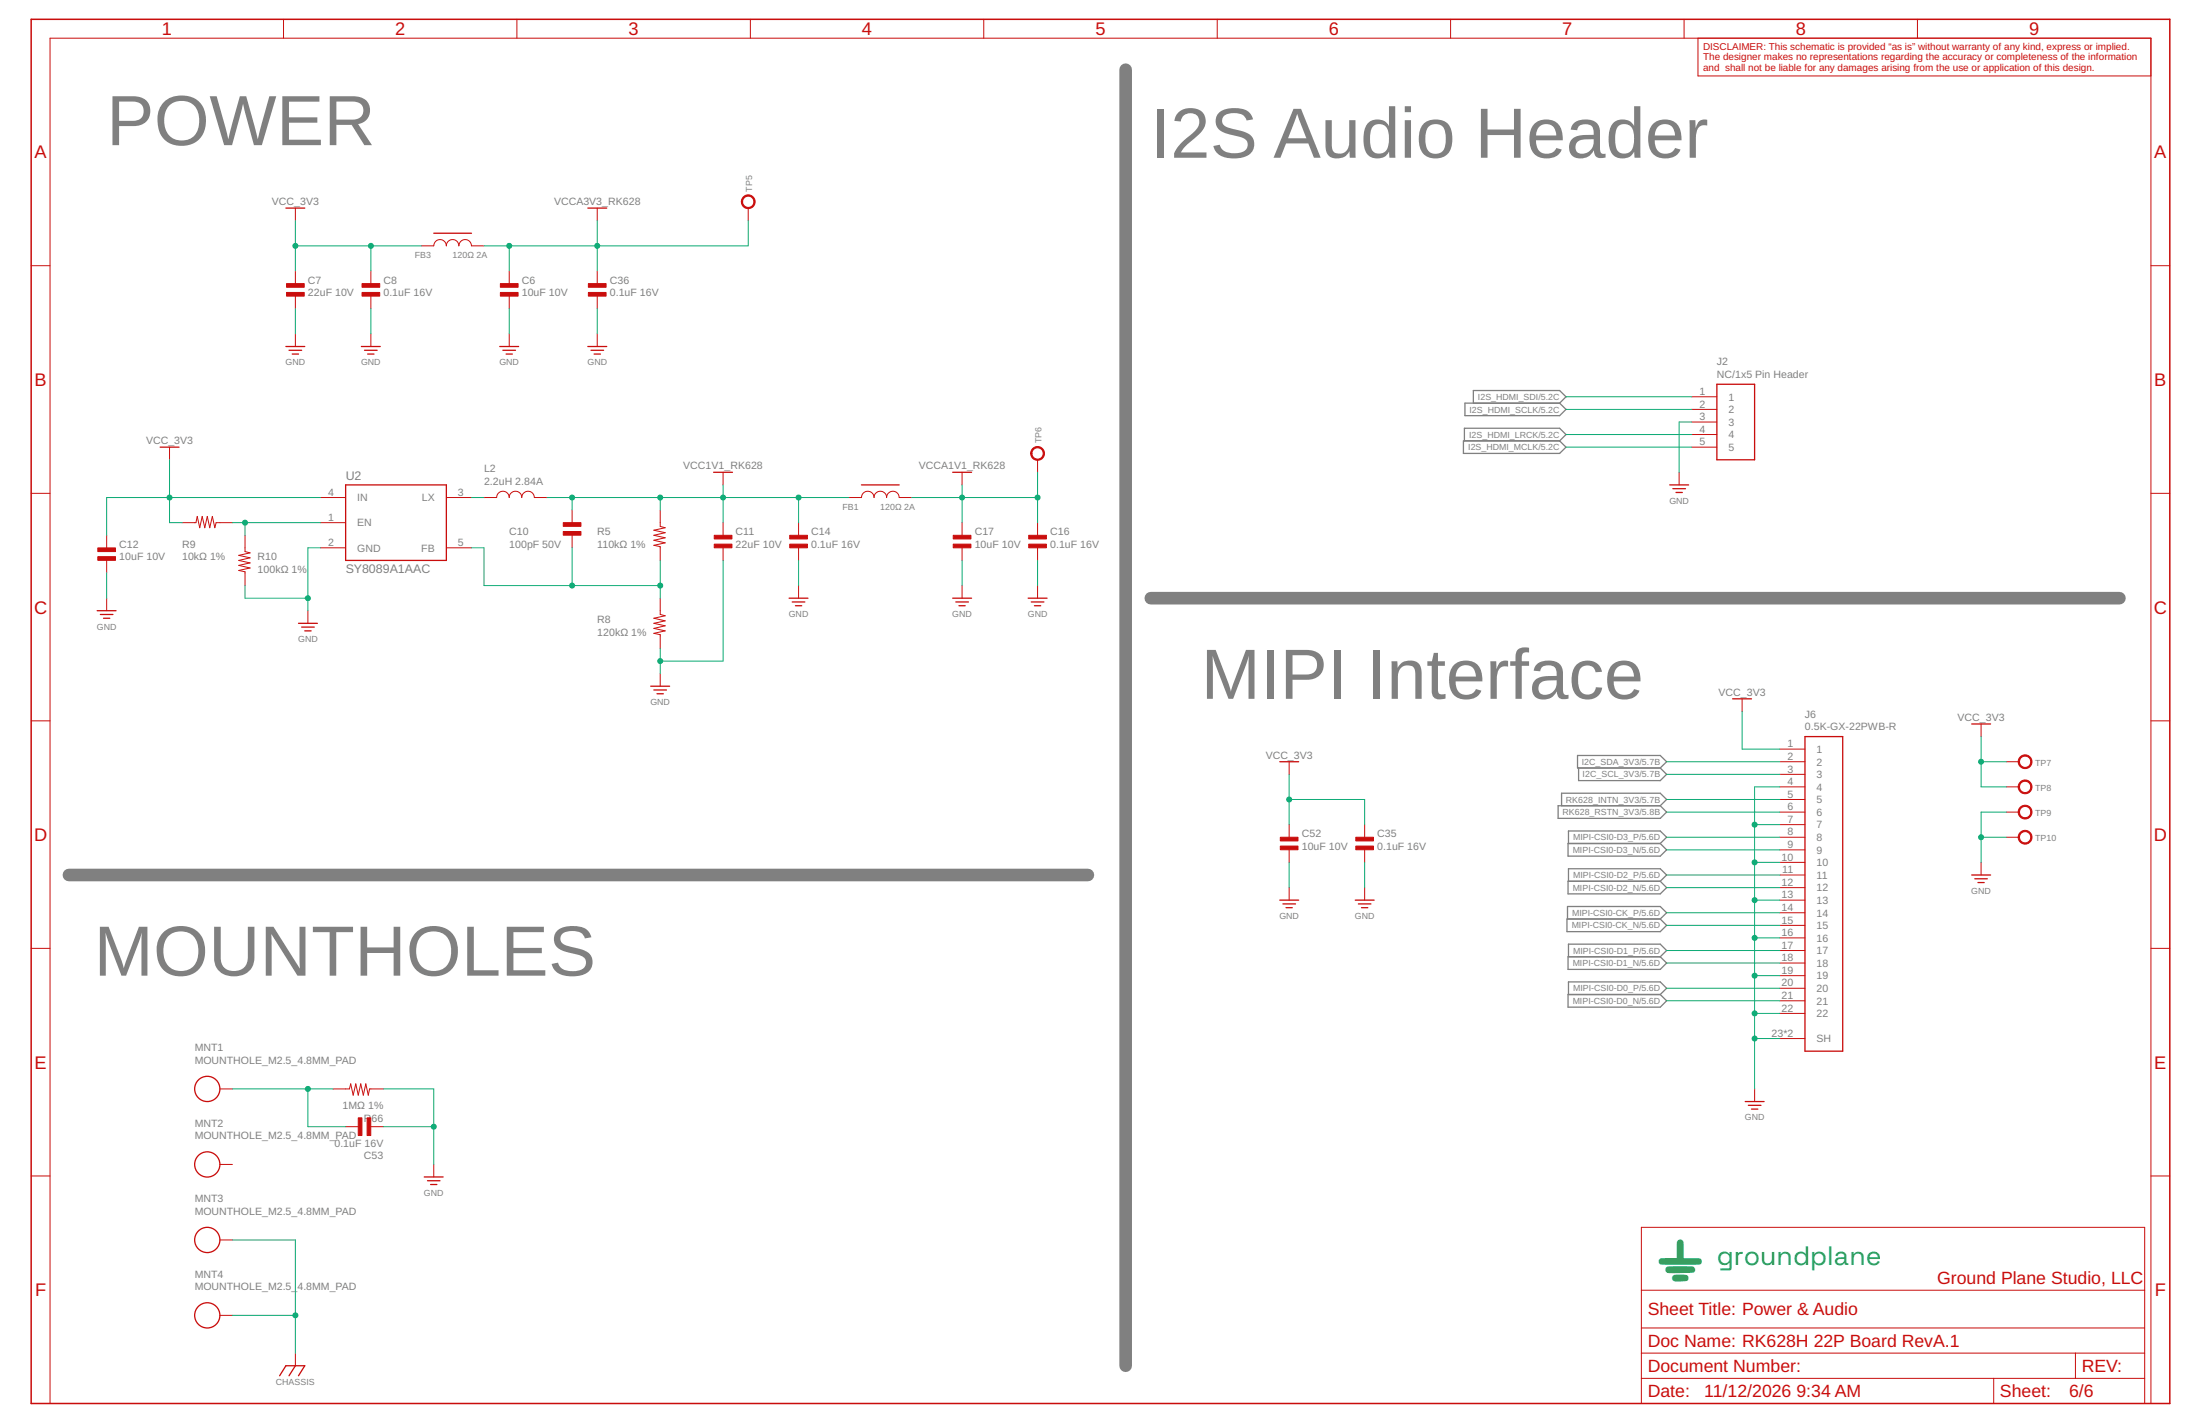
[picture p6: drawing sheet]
<svg xmlns="http://www.w3.org/2000/svg" width="432mm" height="279mm" viewBox="0 0 432 279" stroke-linecap="round" stroke-linejoin="round" font-family="sans-serif">
<path d="M220.9 13.7v254.3M225.9 117.4h190.1M13.5 171.7h200" fill="none" stroke="#808080" stroke-width="2.5"/>
<g fill="none" stroke="#808080" stroke-width=".25">
<path d="M287.5 79.1h18.6l1.3 1.2-1.3 1.3h-18.6zM289.2 79.1v-2.5h16.9l1.3 1.3-1.3 1.2M287.2 86.5h18.9l1.3 1.2-1.3 1.3h-18.9zM287.4 86.5v-2.5h18.7l1.3 1.3-1.3 1.2M305.8 158.1h20.1l1.2 1.2-1.2 1.3h-20.1zM306.5 158.1v-2.5h19.4l1.2 1.3-1.2 1.2M309.6 148.2h16.3l1.2 1.3-1.2 1.2h-16.3zM309.8 150.7v2.5h16.1l1.2-1.3-1.2-1.2M307.8 165.5h18.1l1.2 1.3-1.2 1.2h-18.1zM307.8 172.9h18.1l1.2 1.3-1.2 1.2h-18.1zM307.8 165.5v-2.5h18.1l1.2 1.3-1.2 1.2M307.8 172.9v-2.4h18.1l1.2 1.2-1.2 1.2"/>
<path d="M307.6 180.3h18.3l1.2 1.3-1.2 1.2h-18.3zM307.7 180.3v-2.4h18.2l1.2 1.2-1.2 1.2M307.8 195.1h18.1l1.2 1.3-1.2 1.2h-18.1zM307.8 187.7h18.1l1.2 1.3-1.2 1.2h-18.1zM307.8 195.1v-2.4h18.1l1.2 1.2-1.2 1.2M307.8 187.7v-2.4h18.1l1.2 1.2-1.2 1.2"/>
</g>
<g fill="none" stroke="#c90d0c" stroke-width=".2">
<path d="M55.6 3.8v3.7M101.5 3.8v3.7M147.3 3.8v3.7M193.1 3.8v3.7M238.9 3.8v3.7M284.7 3.8v3.7M330.5 3.8v3.7M333.3 7.5v7.4h88.9M376.3 3.8v3.7M6.1 52.1h3.7M58 40.8v2.5M58 53.2v2.4"/>
<path d="M58 58.1v2.5M72.8 53.2v2.4M72.8 58.1v2.5M82.7 48.2h2.4a1.24 1.24 0 0 1 1.3-1.2 1.24 1.24 0 0 1 1.2 1.2 1.23 1.23 0 0 1 1.2-1.2 1.23 1.23 0 0 1 1.3 1.2 1.24 1.24 0 0 1 1.2-1.2 1.24 1.24 0 0 1 1.2 1.2h2.5M99.9 53.2v2.4M99.9 58.1v2.5M117.2 40.8v2.5M117.2 53.2v2.4M117.2 58.1v2.5M146.9 40.8v2.5M422.2 52.1h3.7M58 65.5v2.5"/>
<path d="M72.8 65.5v2.5M99.9 65.5v2.5M117.2 65.5v2.5M332 77.9h5M6.1 96.8h3.7M33.3 87.7v2.5M62.9 97.6h4.9M87.6 97.6h4.9M95 97.6h2.5a1.24 1.24 0 0 1 1.2-1.2 1.24 1.24 0 0 1 1.2 1.2 1.23 1.23 0 0 1 1.3-1.2 1.23 1.23 0 0 1 1.2 1.2 1.24 1.24 0 0 1 1.2-1.2 1.24 1.24 0 0 1 1.3 1.2h2.5M141.9 92.7v2.4M166.6 97.6h2.5a1.24 1.24 0 0 1 1.2-1.2 1.24 1.24 0 0 1 1.3 1.2 1.23 1.23 0 0 1 1.2-1.2 1.23 1.23 0 0 1 1.2 1.2 1.24 1.24 0 0 1 1.2-1.2 1.24 1.24 0 0 1 1.3 1.2h2.5M188.8 92.7v2.4"/>
<path d="M203.6 90.2v2.5M329.6 92.7v2.4M332 80.3h5M332 82.8h5M332 85.3h5M332 87.7h5M422.2 96.8h3.7M20.9 105v2.5M20.9 110v2.4M20.9 117.4v2.4M35.8 102.6h2.7l.2-1.3 .5 2.2 .5-2.2 .5 2.2 .5-2.2 .5 2.2 .5-2.2 .5 2.2 .2-.9h3.2M48.1 105v3.2l1 .3-2.2 .5 2.2 .5-2.2 .5 2.2 .4-2.2 .5 2.2 .5-2.2 .5 1.2 .3v2.7"/>
<path d="M60.4 119.8v2.5M62.9 102.6h4.9M62.9 107.5h4.9M87.6 107.5h4.9M112.3 100.1v2.5M112.3 105v2.5M129.6 100.1v3.2l1 .2-2.3 .5 2.3 .5-2.3 .5 2.3 .5-2.3 .5 2.3 .5-2.3 .5 1.3 .3v2.7M129.6 117.4v3.2l1 .2-2.3 .5 2.3 .5-2.3 .5 2.3 .5-2.3 .5 2.3 .5-2.3 .5 1.3 .2v2.7M141.9 102.6v2.4M141.9 107.5v2.5M156.7 102.6v2.4M156.7 107.5v2.5"/>
<path d="M156.7 114.9v2.5M188.8 102.6v2.4M188.8 107.5v2.5M188.8 114.9v2.5M203.6 102.6v2.4M203.6 107.5v2.5M203.6 114.9v2.5M129.6 132.2v2.4M341.9 137.1v2.5M6.1 141.4h3.7M253 149.5v2.4M349.3 147h5"/>
<path d="M349.3 149.5h5M349.3 151.9h5M349.3 154.4h5M349.3 156.9h5M349.3 159.3h5M388.8 142v2.5M393.8 149.5h2.4M393.8 154.4h2.4M393.8 159.3h2.4M422.2 141.4h3.7M253 161.8v2.5M253 166.8v2.4"/>
<path d="M253 174.2v2.4M267.8 161.8v2.5M267.8 166.8v2.4M267.8 174.2v2.4M349.3 161.8h5M349.3 164.3h5M349.3 166.8h5M349.3 169.2h5M349.3 171.7h5M349.3 174.2h5M349.3 176.6h5M349.3 179.1h5"/>
<path d="M388.8 169.2v2.5M393.8 164.3h2.4M6.1 186.1h3.7M349.3 181.6h5M349.3 184h5M349.3 186.5h5M349.3 189h5M349.3 191.4h5M349.3 193.9h5M349.3 196.4h5M349.3 198.8h5M422.2 186.1h3.7"/>
<path d="M43.2 213.7h2.4M65.4 213.7h3.2l.2-1 .5 2.2 .5-2.2 .5 2.2 .5-2.2 .5 2.2 .5-2.2 .5 2.2 .2-1.2h2.7M344.4 213.7v2.4M349.3 203.8h5M6.1 230.7h3.7M43.2 228.5h2.4M67.8 221.1h2.5M72.8 221.1h2.4M85.1 228.5v2.4M422.2 230.7h3.7M43.2 243.3h2.4M43.2 258.1h2.4"/>
<path d="M322.2 240.8h98.7v34.6h-98.7zM322.2 253.2h98.7M9.8 275.4v-267.9h412.4v267.9M58 265.5v2.5M322.2 265.5h98.7M322.2 270.4h98.7M322.2 260.6h98.7M391.3 270.4v5M407.4 265.5v4.9"/>
</g>
<path d="M6.1 3.8h419.8v271.6h-419.8z" fill="none" stroke="#c90d0c" stroke-width=".3"/>
<g fill="none" stroke="#c90d0c" stroke-width=".25">
<path d="M56.1 40.8h3.7M85.1 45.8h7.4M115.4 40.8h3.7M56.1 68h3.7M56.7 68.7h2.5M57.4 69.5h1.2M70.9 68h3.7M71.5 68.7h2.5M72.2 69.5h1.2M98.1 68h3.7M98.7 68.7h2.5M99.3 69.5h1.3"/>
<path d="M115.4 68h3.7M116 68.7h2.5M116.6 69.5h1.3M337 75.4h7.4v14.8h-7.4zM31.4 87.7h3.7M67.8 95.1h19.8v14.9h-19.8zM140.1 92.7h3.7M169.1 95.1h7.4M187 92.7h3.7M327.7 95.1h3.7M328.3 95.9h2.5M329 96.6h1.2"/>
<path d="M19.1 119.8h3.7M154.9 117.4h3.7M155.5 118.1h2.5M156.1 118.9h1.3M187 117.4h3.7M187.6 118.1h2.5M188.2 118.9h1.2M201.8 117.4h3.7M202.4 118.1h2.5M203 118.9h1.3M19.7 120.6h2.5M20.3 121.3h1.2"/>
<path d="M58.6 122.3h3.7M59.2 123h2.5M59.8 123.8h1.3M127.7 134.6h3.7M128.3 135.4h2.5M128.9 136.1h1.3M340.1 137.1h3.7M251.2 149.5h3.7M354.3 144.5h7.4v61.7h-7.4zM387 142h3.7M251.2 176.6h3.7M251.8 177.4h2.5"/>
<path d="M252.4 178.1h1.2M266 176.6h3.7M266.6 177.4h2.5M267.2 178.1h1.3M387 171.7h3.7M387.6 172.4h2.5M388.2 173.2h1.2M342.5 216.1h3.7M343.2 216.9h2.4M343.8 217.6h1.2M83.3 230.9h3.7M83.9 231.7h2.5"/>
<path d="M84.5 232.4h1.2M54.9 269.9l1.2-1.9h3.7l-1.2 1.9M58 268l-1.3 1.9"/>
<circle cx="40.7" cy="213.7" r="2.48"/>
<circle cx="40.7" cy="228.5" r="2.48"/>
<circle cx="40.7" cy="243.3" r="2.48"/>
<circle cx="40.7" cy="258.1" r="2.48"/>
</g>
<g fill="#c90d0c" stroke="#c90d0c" stroke-width=".2">
<path d="M19.2 109.2h3.5v.7h-3.5z"/>
<path d="M19.2 107.5h3.5v.7h-3.5z"/>
<path d="M110.6 104.3h3.4v.7h-3.4z"/>
<path d="M110.6 102.6h3.4v.7h-3.4z"/>
<path d="M56.2 57.4h3.5v.7h-3.5z"/>
<path d="M56.2 55.6h3.5v.8h-3.5z"/>
<path d="M140.2 106.8h3.5v.7h-3.5z"/>
<path d="M140.2 105h3.5v.7h-3.5z"/>
<path d="M98.2 57.4h3.5v.7h-3.5z"/>
<path d="M98.2 55.6h3.5v.8h-3.5z"/>
<path d="M115.5 57.4h3.5v.7h-3.5z"/>
<path d="M115.5 55.6h3.5v.8h-3.5z"/>
<path d="M187.1 106.8h3.5v.7h-3.5z"/>
<path d="M187.1 105h3.5v.7h-3.5z"/>
<path d="M201.9 106.8h3.5v.7h-3.5z"/>
<path d="M201.9 105h3.5v.7h-3.5z"/>
<path d="M155 106.8h3.5v.7h-3.5z"/>
<path d="M155 105h3.5v.7h-3.5z"/>
<path d="M71.1 57.4h3.4v.7h-3.4z"/>
<path d="M71.1 55.6h3.4v.8h-3.4z"/>
<path d="M266.1 164.3h3.5v.7h-3.5z"/>
<path d="M266.1 166h3.5v.7h-3.5z"/>
<path d="M251.3 164.3h3.5v.7h-3.5z"/>
<path d="M251.3 166h3.5v.7h-3.5z"/>
<path d="M72.1 219.3h.7v3.5h-.7z"/>
<path d="M70.3 219.3h.7v3.5h-.7z"/>
</g>
<g fill="#c90d0c" stroke="#c90d0c" stroke-width=".2">
<path d="M145.9 38.7a1.36 1.36 0 0 1 2.1 .2 1.36 1.36 0 0 1-.8 2 1.36 1.36 0 0 1-1.7-1.3h.3a1.11 1.11 0 0 1 1.6-.9 1.11 1.11 0 0 1 .1 1.8 1.11 1.11 0 0 1-1.7-.6v-.3h-.3z" fill-rule="evenodd"/>
<path d="M202.6 88a1.36 1.36 0 0 1 2.2 .2 1.36 1.36 0 0 1-.8 2.1 1.36 1.36 0 0 1-1.7-1.3h.2a1.11 1.11 0 0 1 1.7-1 1.11 1.11 0 0 1 .1 1.9 1.11 1.11 0 0 1-1.7-.7l-.1-.2h-.2z" fill-rule="evenodd"/>
<path d="M396.5 148.5a1.36 1.36 0 0 1 2.1 .3 1.36 1.36 0 0 1-.8 2 1.36 1.36 0 0 1-1.7-1.3h.3a1.1 1.1 0 0 1 1.5-1.1 1.1 1.1 0 0 1 .3 1.9 1.1 1.1 0 0 1-1.8-.6v-.2h-.3z" fill-rule="evenodd"/>
<path d="M396.5 153.5a1.36 1.36 0 0 1 2.1 .2 1.36 1.36 0 0 1-.8 2 1.36 1.36 0 0 1-1.7-1.3h.3a1.1 1.1 0 0 1 1.5-1 1.1 1.1 0 0 1 .3 1.8 1.1 1.1 0 0 1-1.8-.5v-.3h-.3z" fill-rule="evenodd"/>
<path d="M396.5 158.4a1.36 1.36 0 0 1 2.1 .3 1.36 1.36 0 0 1-.8 2 1.36 1.36 0 0 1-1.7-1.4h.3a1.1 1.1 0 0 1 1.5-1 1.1 1.1 0 0 1 .3 1.8 1.1 1.1 0 0 1-1.8-.5v-.3h-.3z" fill-rule="evenodd"/>
<path d="M396.5 163.3a1.36 1.36 0 0 1 2.1 .3 1.36 1.36 0 0 1-.8 2 1.36 1.36 0 0 1-1.7-1.3h.3a1.1 1.1 0 0 1 1.5-1.1 1.1 1.1 0 0 1 .3 1.9 1.1 1.1 0 0 1-1.8-.6v-.2h-.3z" fill-rule="evenodd"/>
</g>
<g fill="none" stroke="#0dab76" stroke-width=".2">
<path d="M58 43.3v9.9M58 48.2h24.7M72.8 48.2v5M99.9 48.2v5M117.2 43.3v9.9M146.9 43.3v4.9h-51.9M58 60.6v4.9M72.8 60.6v4.9M99.9 60.6v4.9M117.2 60.6v4.9M307.4 77.9h24.6M33.3 90.2v12.4h2.5"/>
<path d="M62.9 97.6h-42v7.4M92.5 97.6h2.5M107.4 97.6h59.2M112.3 97.6v2.5M129.6 97.6v2.5M141.9 95.1v7.5M156.7 97.6v5M179 97.6h24.6M188.8 95.1v7.5M203.6 92.7v9.9M307.4 80.3h24.6M307.4 85.3h24.6"/>
<path d="M307.4 87.7h24.6M332 82.8h-2.4v9.9M20.9 112.4v5M45.6 102.6h17.3M48.1 102.6v2.4M48.1 114.9v2.5h12.3M62.9 107.5h-2.5v12.3M92.5 107.5h2.5v7.4h34.6M112.3 107.5v7.4M129.6 110v7.4M141.9 110v19.7h-12.3M156.7 110v4.9"/>
<path d="M188.8 110v4.9M203.6 110v4.9M129.6 127.2v5M341.9 139.6v7.4h7.4M253 151.9v9.9M253 156.9h14.8v4.9M327.1 159.3h22.2M327.1 156.9h22.2M327.1 149.5h22.2M327.1 151.9h22.2M349.3 154.4h-4.9v59.3M388.8 144.5v9.9h5"/>
<path d="M388.8 149.5h5M393.8 159.3h-5v9.9M253 169.2v5M267.8 169.2v5M327.1 164.3h22.2M327.1 166.8h22.2M327.1 174.2h22.2M327.1 171.7h22.2M327.1 179.1h22.2M344.4 161.8h4.9M344.4 169.2h4.9M344.4 176.6h4.9"/>
<path d="M388.8 164.3h5M327.1 193.9h22.2M327.1 196.4h22.2M327.1 181.6h22.2M327.1 189h22.2M327.1 186.5h22.2M344.4 184h4.9M344.4 191.4h4.9M344.4 198.8h4.9M45.6 213.7h19.8M60.4 213.7v7.4h7.4M75.2 213.7h9.9v14.8"/>
<path d="M344.4 203.8h4.9M75.2 221.1h9.9M45.6 243.3h12.4v22.2M45.6 258.1h12.4"/>
</g>
<g fill="#0dab76" stroke="#0dab76" stroke-width=".2">
<circle cx="60.4" cy="117.4" r=".49"/>
<circle cx="129.6" cy="129.7" r=".49"/>
<circle cx="344.4" cy="161.8" r=".49"/>
<circle cx="344.4" cy="169.2" r=".49"/>
<circle cx="344.4" cy="176.6" r=".49"/>
<circle cx="344.4" cy="184" r=".49"/>
<circle cx="344.4" cy="191.4" r=".49"/>
<circle cx="344.4" cy="198.8" r=".49"/>
<circle cx="344.4" cy="203.8" r=".49"/>
<circle cx="85.1" cy="221.1" r=".49"/>
<circle cx="388.8" cy="164.3" r=".49"/>
<circle cx="188.8" cy="97.6" r=".49"/>
<circle cx="203.6" cy="97.6" r=".49"/>
<circle cx="112.3" cy="114.9" r=".49"/>
<circle cx="129.6" cy="114.9" r=".49"/>
<circle cx="48.1" cy="102.6" r=".49"/>
<circle cx="141.9" cy="97.6" r=".49"/>
<circle cx="112.3" cy="97.6" r=".49"/>
<circle cx="129.6" cy="97.6" r=".49"/>
<circle cx="156.7" cy="97.6" r=".49"/>
<circle cx="33.3" cy="97.6" r=".49"/>
<circle cx="58" cy="48.2" r=".49"/>
<circle cx="72.8" cy="48.2" r=".49"/>
<circle cx="253" cy="156.9" r=".49"/>
<circle cx="388.8" cy="149.5" r=".49"/>
<circle cx="117.2" cy="48.2" r=".49"/>
<circle cx="99.9" cy="48.2" r=".49"/>
<circle cx="58" cy="258.1" r=".49"/>
<circle cx="60.4" cy="213.7" r=".49"/>
</g>
<g font-size="13.9" fill="#808080">
<text x="20.9" y="28.5">POWER</text>
<text x="225.9" y="30.9">I2S Audio Header</text>
<text x="235.7" y="137.1">MIPI Interface</text>
<text x="18.5" y="191.4">MOUNTHOLES</text>
</g>
<text font-size="8.9" fill="#22a152" x="325.4" y="249.9">G</text>
<text font-size="5.2" fill="#22a152" x="337" y="248.2">groundplane</text>
<g font-size="3.6" fill="#c90d0c">
<text x="31.7" y="6.9">1</text>
<text x="77.6" y="6.9">2</text>
<text x="123.4" y="6.9">3</text>
<text x="169.2" y="6.9">4</text>
<text x="215" y="6.9">5</text>
<text x="260.8" y="6.9">6</text>
<text x="306.6" y="6.9">7</text>
<text x="352.4" y="6.9">8</text>
<text x="398.3" y="6.9">9</text>
<text x="6.8" y="31.1">A</text>
<text x="422.8" y="31.1">A</text>
<text x="6.8" y="75.7">B</text>
<text x="422.8" y="75.7">B</text>
<text x="6.7" y="120.4">C</text>
<text x="422.7" y="120.4">C</text>
<text x="6.7" y="165">D</text>
<text x="422.7" y="165">D</text>
<text x="6.8" y="209.7">E</text>
<text x="422.8" y="209.7">E</text>
<text x="6.9" y="254.3">F</text>
<text x="422.9" y="254.3">F</text>
</g>
<g font-size="3.5" fill="#c90d0c">
<text x="380.2" y="251.9">Ground Plane Studio, LLC</text>
<text x="323.4" y="258.1">Sheet Title: Power &amp; Audio</text>
<text x="323.4" y="269.2">Document Number:</text>
<text x="323.4" y="264.3">Doc Name: RK628H 22P Board RevA.1</text>
<text x="408.6" y="269.2">REV:</text>
<text x="323.4" y="274.1">Date:</text>
<text x="334.5" y="274.1">11/12/2026</text>
<text x="352.6" y="274.1">9:34 AM</text>
<text x="392.5" y="274.1">Sheet:</text>
<text x="406.1" y="274.1">6/6</text>
</g>
<g font-size="2.4" fill="#808080">
<text x="67.8" y="94.2">U2</text>
<text x="67.8" y="112.4">SY8089A1AAC</text>
</g>
<g font-size="2.1" fill="#808080">
<text x="53.4" y="40.2">VCC_3V3</text>
<text x="108.7" y="40.2">VCCA3V3_RK628</text>
<text x="60.4" y="58.1">22uF 10V</text>
<text x="60.4" y="55.6">C7</text>
<text x="75.3" y="58.1">0.1uF 16V</text>
<text x="75.3" y="55.6">C8</text>
<text x="102.4" y="58.1">10uF 10V</text>
<text x="102.4" y="55.6">C6</text>
<text x="119.7" y="58.1">0.1uF 16V</text>
<text x="119.7" y="55.6">C36</text>
<text x="337" y="71.7">J2</text>
<text x="333.5" y="77.5">1</text>
<text x="337" y="74.2">NC/1x5 Pin Header</text>
<text x="333.5" y="80">2</text>
<text x="333.5" y="82.5">3</text>
<text x="339.3" y="78.6">1</text>
<text x="339.3" y="81.1">2</text>
<text x="339.3" y="83.5">3</text>
<text x="28.7" y="87.1">VCC_3V3</text>
<text x="333.5" y="84.9">4</text>
<text x="333.5" y="87.4">5</text>
<text x="339.3" y="86">4</text>
<text x="339.3" y="88.5">5</text>
<text x="95" y="95.1">2.2uH 2.84A</text>
<text x="95" y="92.7">L2</text>
<text x="134.1" y="92.1">VCC1V1_RK628</text>
<text x="180.3" y="92.1">VCCA1V1_RK628</text>
<text x="64.4" y="97.3">4</text>
<text x="70.1" y="98.4">IN</text>
<text x="82.8" y="98.4">LX</text>
<text x="89.9" y="97.3">3</text>
<text x="23.4" y="107.5">C12</text>
<text x="35.7" y="107.5">R9</text>
<text x="64.4" y="102.2">1</text>
<text x="64.4" y="107.1">2</text>
<text x="70.1" y="103.3">EN</text>
<text x="89.9" y="107.1">5</text>
<text x="99.9" y="107.5">100pF 50V</text>
<text x="99.9" y="105">C10</text>
<text x="117.2" y="107.5">110kΩ 1%</text>
<text x="117.2" y="105">R5</text>
<text x="144.4" y="107.5">22uF 10V</text>
<text x="144.4" y="105">C11</text>
<text x="159.2" y="107.5">0.1uF 16V</text>
<text x="159.2" y="105">C14</text>
<text x="191.3" y="107.5">10uF 10V</text>
<text x="191.3" y="105">C17</text>
<text x="206.1" y="107.5">0.1uF 16V</text>
<text x="206.1" y="105">C16</text>
<text x="23.4" y="110">10uF 10V</text>
<text x="35.7" y="110">10kΩ 1%</text>
<text x="50.6" y="112.4">100kΩ 1%</text>
<text x="50.6" y="110">R10</text>
<text x="70.1" y="108.2">GND</text>
<text x="82.7" y="108.2">FB</text>
<text x="117.2" y="124.8">120kΩ 1%</text>
<text x="117.2" y="122.3">R8</text>
<text x="337.3" y="136.5">VCC_3V3</text>
<text x="354.3" y="143.3">0.5K-GX-22PWB-R</text>
<text x="354.3" y="140.8">J6</text>
<text x="384.2" y="141.4">VCC_3V3</text>
<text x="248.4" y="148.8">VCC_3V3</text>
<text x="350.8" y="146.6">1</text>
<text x="350.8" y="149.1">2</text>
<text x="356.5" y="147.7">1</text>
<text x="350.8" y="151.6">3</text>
<text x="350.8" y="154.1">4</text>
<text x="356.5" y="150.2">2</text>
<text x="356.5" y="152.7">3</text>
<text x="356.5" y="155.1">4</text>
<text x="350.8" y="156.5">5</text>
<text x="350.8" y="159">6</text>
<text x="350.8" y="161.5">7</text>
<text x="356.5" y="157.6">5</text>
<text x="356.5" y="160.1">6</text>
<text x="255.5" y="166.7">10uF 10V</text>
<text x="255.5" y="164.3">C52</text>
<text x="270.3" y="166.7">0.1uF 16V</text>
<text x="270.3" y="164.3">C35</text>
<text x="350.8" y="163.9">8</text>
<text x="350.8" y="166.4">9</text>
<text x="356.5" y="162.5">7</text>
<text x="356.5" y="165">8</text>
<text x="356.5" y="167.5">9</text>
<text x="349.7" y="168.9">10</text>
<text x="349.7" y="173.8">12</text>
<text x="349.8" y="171.3">11</text>
<text x="356.5" y="170">10</text>
<text x="356.5" y="172.4">11</text>
<text x="349.7" y="176.3">13</text>
<text x="349.7" y="178.7">14</text>
<text x="356.5" y="174.9">12</text>
<text x="356.5" y="177.4">13</text>
<text x="356.5" y="179.8">14</text>
<text x="349.7" y="181.2">15</text>
<text x="349.7" y="183.7">16</text>
<text x="356.5" y="182.3">15</text>
<text x="356.5" y="184.8">16</text>
<text x="349.7" y="186.1">17</text>
<text x="349.7" y="188.6">18</text>
<text x="349.7" y="191.1">19</text>
<text x="356.5" y="187.2">17</text>
<text x="356.5" y="189.7">18</text>
<text x="349.7" y="193.6">20</text>
<text x="349.7" y="196">21</text>
<text x="356.5" y="192.2">19</text>
<text x="356.5" y="194.6">20</text>
<text x="356.5" y="197.1">21</text>
<text x="347.7" y="203.4">23*2</text>
<text x="349.7" y="198.5">22</text>
<text x="356.5" y="199.6">22</text>
<text x="38.2" y="208.7">MOUNTHOLE_M2.5_4.8MM_PAD</text>
<text x="38.2" y="206.2">MNT1</text>
<text x="356.5" y="204.5">SH</text>
<text x="38.2" y="221.1">MNT2</text>
<text x="67.3" y="217.6">1MΩ 1%</text>
<text x="71.4" y="220.1">R</text>
<text x="72.9" y="220.1">66</text>
<text x="38.2" y="223.5">MOUNTHOLE_M2.5_4.8MM_PAD</text>
<text x="65.6" y="225">0.1uF 16V</text>
<text x="71.4" y="227.5">C53</text>
<text x="38.2" y="238.3">MOUNTHOLE_M2.5_4.8MM_PAD</text>
<text x="38.2" y="235.9">MNT3</text>
<text x="38.2" y="250.7">MNT4</text>
<text x="38.2" y="253.2">MOUNTHOLE_M2.5_</text>
<text x="58.4" y="253.2">4.8MM_PAD</text>
</g>
<g font-size="1.9" fill="#c90d0c">
<text x="334.3" y="9.8">DISCLAIMER: This schematic is provided “as is” without warranty of any kind, express or implied.</text>
<text x="334.3" y="11.8">The designer makes no representations regarding the accuracy or completeness of the information</text>
<text x="334.3" y="13.9">and shall not be liable for any damages arising from the use or application of this design.</text>
</g>
<g font-size="1.7" fill="#808080">
<text x="147.6" y="37.6" transform="rotate(-90 147.6 37.6)">TP5</text>
<text x="81.4" y="50.7">FB3</text>
<text x="88.8" y="50.7">120Ω 2A</text>
<text x="56" y="71.7">GND</text>
<text x="70.9" y="71.7">GND</text>
<text x="98" y="71.7">GND</text>
<text x="115.3" y="71.7">GND</text>
<text x="288.4" y="80.9">I2S_HDMI_SCLK/5.2C</text>
<text x="290.1" y="78.5">I2S_HDMI_SDI/5.2C</text>
<text x="204.4" y="87" transform="rotate(-90 204.4 87)">TP6</text>
<text x="288.2" y="88.3">I2S_HDMI_MCLK/5.2C</text>
<text x="288.3" y="85.9">I2S_HDMI_LRCK/5.2C</text>
<text x="165.4" y="100.1">FB1</text>
<text x="172.8" y="100.1">120Ω 2A</text>
<text x="327.6" y="98.8">GND</text>
<text x="19" y="123.5">GND</text>
<text x="154.8" y="121.1">GND</text>
<text x="186.9" y="121.1">GND</text>
<text x="201.7" y="121.1">GND</text>
<text x="58.5" y="126">GND</text>
<text x="127.6" y="138.4">GND</text>
<text x="310.4" y="150.1">I2C_SDA_3V3/5.7B</text>
<text x="310.6" y="152.5">I2C_SCL_3V3/5.7B</text>
<text x="399.5" y="150.2">TP7</text>
<text x="399.5" y="155.1">TP8</text>
<text x="306.7" y="160">RK628_RSTN_3V3/5.8B</text>
<text x="307.4" y="157.5">RK628_INTN_3V3/5.7B</text>
<text x="399.5" y="160.1">TP9</text>
<text x="308.7" y="167.4">MIPI-CSI0-D3_N/5.6D</text>
<text x="308.8" y="164.9">MIPI-CSI0-D3_P/5.6D</text>
<text x="399.5" y="165">TP10</text>
<text x="308.8" y="172.3">MIPI-CSI0-D2_P/5.6D</text>
<text x="308.6" y="179.7">MIPI-CSI0-CK_P/5.6D</text>
<text x="308.7" y="174.8">MIPI-CSI0-D2_N/5.6D</text>
<text x="386.9" y="175.4">GND</text>
<text x="251.1" y="180.3">GND</text>
<text x="265.9" y="180.3">GND</text>
<text x="308.5" y="182.2">MIPI-CSI0-CK_N/5.6D</text>
<text x="308.7" y="189.6">MIPI-CSI0-D1_N/5.6D</text>
<text x="308.8" y="187.1">MIPI-CSI0-D1_P/5.6D</text>
<text x="308.7" y="197">MIPI-CSI0-D0_N/5.6D</text>
<text x="308.8" y="194.5">MIPI-CSI0-D0_P/5.6D</text>
<text x="342.5" y="219.8">GND</text>
<text x="83.2" y="234.6">GND</text>
<text x="54.2" y="271.7">CHASSIS</text>
</g>
</svg>
